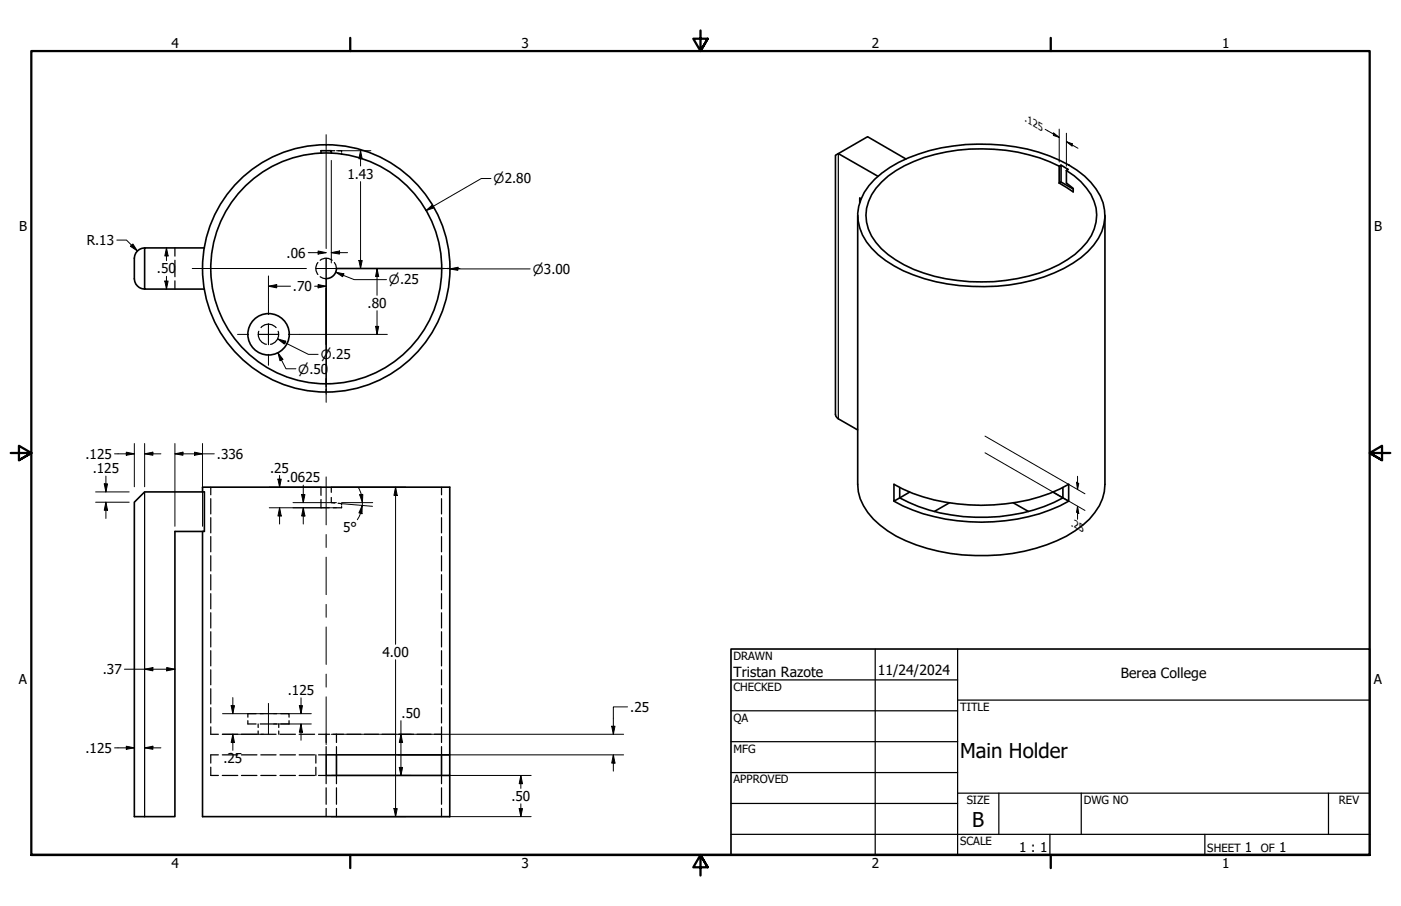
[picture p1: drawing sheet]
<svg xmlns="http://www.w3.org/2000/svg" width="432mm" height="279mm" viewBox="0 0 432 279" stroke-linecap="round" stroke-linejoin="round" font-family="sans-serif">
<!-- layer: Hidden (ANSI) -->
<g fill="none" stroke="#000" stroke-width=".38">
<path d="M102.1 46.5h1.1M104.2 46.5h1.1v.4M105.3 47.2v.4M53.9 76.5v2.5M53.9 80.3v5M53.9 86.6v2.6M98 81a2.9 2.9 0 0 0 0 3.6M98.7 80.3a2.93 2.93 0 0 1 3.7 0M98.7 85.3l1.8 .7M103.1 81l.4 .7 .2 1.1M136.1 82.8h.8M137.8 82.8h.8"/>
<path d="M79.8 102.2a3.1 3.1 0 0 0 2.3 4M80.5 101a3 3 0 0 1 4.6 0M85.7 102.2a3.1 3.1 0 0 1-2.3 4M100.5 118.4v.8M100.5 120.1v.8M65 150.2v2.4M65 153.8v4.7M65 159.6v4.7M98.9 154.1v2.5h2.6M98.9 150.2v2.6M102.1 153.4v1.6l1.1 .1M102.1 150.2v1.6"/>
<path d="M104.2 155.2l1.1 .1v.5M105.3 156.2v.4h-2.6M136.1 150.2v2.4M136.1 153.8v4.7M136.1 159.6v4.7M65 165.5v4.7M65 171.4v4.7M65 177.2v4.7M136.1 165.5v4.7M136.1 171.4v4.7M136.1 177.2v4.7M65 183.1v4.7"/>
<path d="M65 189v4.7M65 194.8v4.7M136.1 183.1v4.7M136.1 189v4.7M136.1 194.8v4.7M65 200.7v4.7M65 206.6v4.6M65 212.4v4.7M65 218.2v4.7M136.1 200.7v4.7M136.1 206.6v4.6M136.1 212.4v4.7"/>
<path d="M136.1 218.2v4.7M65 224.2v2.2h2.3M65 236.6v2.5h2.3M67.3 232.8h-2.3v2.5M68.5 226.4h4.8M68.5 232.8h4.8M68.5 239.1h4.8M74.4 226.4h4.8M74.4 232.8h4.8M74.4 239.1h4.8M76.4 222.2v1.1h2.5M78.9 220.1h-2.5v1.1"/>
<path d="M79.6 223.3v1M79.6 225.4v1M80.2 223.3h5.1M80.2 220.1h5.1M80.4 226.4h4.7M80.4 232.8h4.7M80.4 239.1h4.7M85.9 223.3v1M85.9 225.4v1M86.3 226.4h4.8M86.3 232.8h4.8M86.3 239.1h4.8"/>
<path d="M86.6 220.1h2.5v1.1M89.1 222.2v1.1h-2.5M92.2 226.4h4.8M92.2 232.8h4.8M92.2 239.1h4.8M97.3 232.8v2.5M97.3 236.6v2.5M98.2 226.4h3.4M98.2 239.1h2.3v2.6M100.5 226.4v2.6M100.5 230.3v2.5h-2.3M102.6 226.4h3.3"/>
<path d="M103.7 226.4v2.6M103.7 230.3v2.5M103.7 239.1v2.6M106.9 226.4h4.4M112.3 226.4h4.3M117.7 226.4h4.3M123.1 226.4h4.3M128.5 226.4h4.3M133.9 226.4h2.2M136.1 224.2v4.8M136.1 230.3v2.5M136.1 239.1v2.6"/>
<path d="M100.5 243v5M100.5 249.3v2.5M103.7 243v5M103.7 249.3v2.5M136.1 243v5M136.1 249.3v2.5"/>
</g>
<!-- layer: Visible (ANSI) -->
<g fill="none" stroke="#000" stroke-width=".51">
<path d="M98.9 47.2v-.7h3.2v.7M258.4 47.4l12.2 7M269.6 55.2a43.4 43.4 0 0 1 24.2-10.2 58.3 58.3 0 0 1 35.6 5.9 22 22 0 0 1 10.6 11.6 14.6 14.6 0 0 1-4.7 15.1 44 44 0 0 1-24.2 10.3 58.9 58.9 0 0 1-35.6-5.9 21.5 21.5 0 0 1-10.5-11.7 14.3 14.3 0 0 1 4.6-15.1zM279.2 49l-11.8-6.8-9.9 5.7v79.9l.1 .5 .8 .9 6 3.4M326.5 51.2l.5-.3v5.2l-.5 .4M326.5 51.2a56.9 56.9 0 0 0-44.8-1.4 25.7 25.7 0 0 0-13 10.2 13.3 13.3 0 0 0 3 16.7 40.1 40.1 0 0 0 23.4 9.8 55.9 55.9 0 0 0 31.2-4.8 22.1 22.1 0 0 0 10.9-11.1 12.5 12.5 0 0 0-2.4-12.6l-1.7-2-2-1.8-2.4-1.6M326.5 51.2v5.3M327 50.9l2.2 1.4-.5 .3M327 56.1l3.8 2.2M328.7 52.6v3.9l2.1 1.6v1.1l-4.3-2.7M44.6 76.5a3.3 3.3 0 0 0-3.2 3.1v6.4a3.3 3.3 0 0 0 3.2 3.2M63 76.5h-18.4v12.7h18.4"/>
<path d="M264.4 66.4v83a16.7 16.7 0 0 0 6.8 12.5 44.2 44.2 0 0 0 21.7 8.8 59.2 59.2 0 0 0 35.8-5.3 22.4 22.4 0 0 0 11.1-11.6l.6-2.2 .2-2.2v-83M265.4 61.3l-.4-.2v1.3M100.5 86v32.4M103.7 82.8a3.1 3.1 0 0 1-3.1 3.1M103.7 82.8h32.4M41.4 154.9l3.2-3.2h18.4v12.2h-9.1v87.9h-12.5zM62.4 151.7v-1.5h76.2v82.6M275.5 154.6a58.4 58.4 0 0 0 38 5.5 48.5 48.5 0 0 0 15.9-5.5M277.3 153.5l-1.8 1.1v-5.2a55 55 0 0 0 30.7 6.3 51.8 51.8 0 0 0 23.2-6.3v5.2l-1.8-1.1M277.3 153.5a55.7 55.7 0 0 0 50.3 0M277.3 150.4v3.1M280.4 151.8l-3.1 1.7"/>
<path d="M292.6 155.1l-4.6 2.6M312.3 155.1l4.7 2.6M324.5 151.8l3.1 1.7M327.6 150.4v3.1M62.4 163.9v87.9h76.2v-12.7M100.5 232.8h38.1v6.3h-38.1zM103.7 232.8v6.3M136.1 232.8v6.3"/>
<circle cx="100.6" cy="82.8" r="38.1"/>
<circle cx="100.6" cy="82.8" r="35.6"/>
<circle cx="82.8" cy="103.1" r="6.4"/>
</g>
<!-- layer: Visible Narrow (ANSI) -->
<path d="M258.4 47.4v81.8M44.6 151.7v100.1" fill="none" stroke="#000" stroke-width=".38"/>
<!-- layer: Border (ANSI) -->
<path d="M107.9 11.7v4M215.9 9.4v6.3l-2.2-3.8h4.4l-2.2 3.8 2.2-3.8M323.8 11.7v4M3.3 139.7h6.4l-3.9-2.2v4.4l3.9-2.2-3.9 2.2M428.5 139.7h-6.4l3.9-2.2v4.4l-3.9-2.2 3.9 2.2M9.7 263.7v-248h412.4v248h-412.4h412.4M107.9 263.7v4M218.1 267.5l-2.2-3.8 2.2 3.8h-4.4l2.2-3.8v6.3M323.8 263.7v4" fill="none" stroke="#000" stroke-width=".7"/>
<!-- layer: Title (ANSI) -->
<g fill="none" stroke="#000" stroke-width=".38">
<path d="M225.3 209.7h69.8M225.3 219.2h69.8M269.7 200.2v63.5M295.1 215.9h127M295.1 200.2v63.5M225.3 228.7h69.8M225.3 238.3h69.8M225.3 257.3h196.8M225.3 247.8h69.8M295.1 244.6h127M307.8 244.6v12.7M323.6 257.3v6.4"/>
<path d="M333.2 244.6v12.7M371.3 257.3v6.4M409.4 244.6v12.7"/>
</g>
<path d="M225.3 200.2h196.8v63.5h-196.8z" fill="none" stroke="#000" stroke-width=".51"/>
<!-- layer: Dimension (ANSI) -->
<g fill="none" stroke="#000" stroke-width=".31">
<path d="M322.1 39.9l4.4 2.5M326.5 39.8v10.2M102.1 49.5v31.6M103.7 46.5h10.6M111.1 46.5l.5 2.5h-1zM111.1 46.5v4.7M111.1 56v26.8M151.3 55.1h-3l-17 9.9M324.7 41l1.8 1.4-1.8-.6zM328.7 43.7l1.8 .6v.8zM328.7 43.7l3.5 2M328.7 41.1v10.1"/>
<path d="M36 74h3l3.4 3.4M40.2 75.9l.8-.7 1.4 2.2zM51.3 76.5l.5 2.4h-1zM51.3 76.5v3.9M95 77.9h5.5M98 77.4l2.5 .5-2.5 .5zM102.1 77.9l2.5-.5v1zM102.1 77.9h5M131.3 65l1.9-1.8 .5 .9zM50.8 86.7h1l-.5 2.5zM51.3 85.2v4M82.7 88.3l2.6-.5v1z"/>
<path d="M82.7 88.3h6.8M82.7 85.1v8.5M97 88.3h3.5M98 87.8l2.5 .5-2.5 .5zM103.5 83.9l2.5 .6-.4 .8zM103.5 83.9l5.7 2.3h9.9M110.6 80.3h1l-.5 2.5zM116.2 82.8l.5 2.5h-.9zM116.2 82.8v8.3M116.2 95.8v7.3M138.6 82.9l2.6-.5-.1 1zM138.6 82.9h24.8"/>
<path d="M85.6 104.5l2.5 .7-.5 .9zM85.6 104.5l9.5 4.8h2.9M85.7 108.8l1.5 2-.9 .5zM85.7 108.8l2.4 4.9h3.1M92.3 103.1h8.2M100.6 103.1h18.8M115.8 100.6h.9l-.5 2.5zM35.3 140h6.1M38.9 139.4l2.5 .6-2.5 .4zM41.4 136.8v13.3M44.6 140l2.5-.6v1zM44.6 140h5"/>
<path d="M44.6 136.8v13.3M53.9 140l2.5-.6v1zM53.9 140h12.1M53.9 136.8v25.5M59.9 139.4l2.5 .6-2.5 .4zM62.4 136.8v25.5M303.6 134.5l30.8 17.8M303.6 139.6l30.8 17.8M29.5 151.7h10.3M29.5 154.9h10.3M32.1 149.2h1l-.5 2.5zM32.6 154.9l.5 2.5h-1z"/>
<path d="M32.6 146.8v4.9M32.6 154.9v5M83 156.6h17.5M83 150.2h15.9M85.7 147.8h1l-.5 2.4zM86.2 156.6l.5 2.5h-1zM86.2 146.6v3.6M86.2 156.6v5M90.3 155h10.2M93 152.5h1l-.5 2.5zM93.5 156.6l.5 2.5h-1zM93.5 149.6v5.4"/>
<path d="M93.5 156.6v5M100.6 155h3.1M100.6 156.6h3.1M102.1 150.2h23M105.3 155h9.6M105.3 155.3l9.5 .8M110.4 150.3l.8 1.8 .5 2.9-.6 3.3M110.9 152.6l.9-.1-.1 2.5zM111.1 158.3l-1 2M111.6 155.9v2.5l-1-.2zM121.9 150.2l.5 2.6h-1zM121.9 150.2v48.5"/>
<path d="M331.8 148.7l.7 .4-.4 1.8zM332.1 156.1l.4 2.3-.7-.4zM332.1 146.9v4M332.1 156.1v4M38.4 206.4h15.5M44.6 206.4l2.5-.5v1zM51.4 205.9l2.5 .5-2.5 .5zM71.2 217.6h1.1l-.5 2.5zM71.8 215.1v5M92.3 217.6h.9l-.4 2.5zM92.8 215.2v4.9M121.9 203.5v48.3"/>
<path d="M193.4 218h-4.4v8.4M35.3 230.6h6.1M38.9 230.1l2.5 .5-2.5 .5zM44.6 230.6l2.5-.5v1zM44.6 230.6h5M68.6 226.4h12.6M68.6 220.1h12.6M71.8 226.4l.5 2.6h-1.1zM71.8 226.4v5M84.3 220.1h11.6M84.3 223.3h11.6M92.8 223.3l.4 2.5h-.9z"/>
<path d="M92.8 223.3v5M102.1 239.1h61.6M102.1 226.4h90.1M122.7 232.8h69.5M123.1 236.7h1l-.5 2.4zM123.6 226.4l.5 2.6h-1zM123.6 222.2v16.9M160.5 239.1l.5 2.6h-1zM160.5 239.1v4M188.5 224h1l-.5 2.4zM189 232.8l.5 2.5h-1zM189 232.8v5"/>
<path d="M102.1 251.8h61.6M121.4 249.4h1l-.5 2.4zM160 249.4h1l-.5 2.4zM160.5 247.9v3.9"/>
</g>
<g fill="#000">
<path d="M111.1 46.5l.5 2.5h-1zM324.7 41l1.8 1.4-1.8-.6zM328.7 43.7l1.8 .6v.8zM40.2 75.9l.8-.7 1.4 2.2zM51.3 76.5l.5 2.4h-1zM98 77.4l2.5 .5-2.5 .5zM102.1 77.9l2.5-.5v1zM131.3 65l1.9-1.8 .5 .9zM50.8 86.7h1l-.5 2.5zM82.7 88.3l2.6-.5v1zM98 87.8l2.5 .5-2.5 .5zM103.5 83.9l2.5 .6-.4 .8z"/>
<path d="M110.6 80.3h1l-.5 2.5zM116.2 82.8l.5 2.5h-.9zM138.6 82.9l2.6-.5-.1 1zM85.7 108.8l1.5 2-.9 .5zM85.6 104.5l2.5 .7-.5 .9zM115.8 100.6h.9l-.5 2.5zM44.6 140l2.5-.6v1zM53.9 140l2.5-.6v1zM32.1 149.2h1l-.5 2.5zM32.6 154.9l.5 2.5h-1zM38.9 139.4l2.5 .6-2.5 .4zM59.9 139.4l2.5 .6-2.5 .4z"/>
<path d="M85.7 147.8h1l-.5 2.4zM86.2 156.6l.5 2.5h-1zM93 152.5h1l-.5 2.5zM93.5 156.6l.5 2.5h-1zM110.9 152.6l.9-.1-.1 2.5zM111.6 155.9v2.5l-1-.2zM121.9 150.2l.5 2.6h-1zM331.8 148.7l.7 .4-.4 1.8zM332.1 156.1l.4 2.3-.7-.4zM44.6 206.4l2.5-.5v1zM51.4 205.9l2.5 .5-2.5 .5zM71.2 217.6h1.1l-.5 2.5z"/>
<path d="M92.3 217.6h.9l-.4 2.5zM38.9 230.1l2.5 .5-2.5 .5zM44.6 230.6l2.5-.5v1zM71.8 226.4l.5 2.6h-1.1zM92.8 223.3l.4 2.5h-.9zM123.1 236.7h1l-.5 2.4zM123.6 226.4l.5 2.6h-1zM188.5 224h1l-.5 2.4zM189 232.8l.5 2.5h-1zM121.4 249.4h1l-.5 2.4zM160 249.4h1l-.5 2.4zM160.5 239.1l.5 2.6h-1z"/>
</g>
<!-- layer: Center Mark (ANSI) -->
<g fill="none" stroke="#000" stroke-width=".31">
<path d="M100.5 41.5v35.1M100.5 79.6v6.4zM59.2 82.8h35.2M82.7 93.6v3.4M82.7 99.9v6.4M97.3 82.8h6.4M100.5 89v17.2M106.7 82.8h35.1M73.2 103.1h3.4M79.6 103.1h6.3M82.7 109.3v3.3M88.9 103.1h3.4"/>
<path d="M100.5 116.8v7.3"/>
</g>
<!-- layer: Centerline (ANSI) -->
<path d="M100.5 147.1v14.8M100.5 164.8v4M100.5 171.8v11.6M100.5 186.4v4M100.5 193.4v11.5M82.7 216.9v9.5M100.5 207.9v4M100.5 214.9v14.7" fill="none" stroke="#000" stroke-width=".31"/>
<g font-size="6.3">
<text x="295.9" y="233.7">Main Holder</text>
<text x="299.7" y="255.1">B</text>
</g>
<g font-size="4.3">
<text x="226.1" y="208.9">Tristan Razote</text>
<text x="270.5" y="208.2">11/24/2024</text>
<text x="345.4" y="209.2">Berea College</text>
</g>
<g font-size="4.2">
<text x="52.8" y="14.7">4</text>
<text x="160.8" y="14.7">3</text>
<text x="268.7" y="14.7">2</text>
<text x="376.7" y="14.7">1</text>
<text x="107.1" y="55.1">1.43</text>
<text x="5.9" y="71.4">B</text>
<text x="423.5" y="71.4">B</text>
<text x="26.7" y="75.6">R.13</text>
<text x="88.3" y="79.4">.06</text>
<text x="48.4" y="84.3">.50</text>
<text x="90.3" y="89.8">.70</text>
<text x="113.3" y="95">.80</text>
<text x="26.4" y="141.5">.125</text>
<text x="66.9" y="141.5">.336</text>
<text x="28.6" y="145.9">.125</text>
<text x="83.2" y="145.7">.25</text>
<text x="88.3" y="148.7">.0625</text>
<text x="105.7" y="164.1">5°</text>
<text x="117.9" y="202.6">4.00</text>
<text x="31.7" y="207.9">.37</text>
<text x="5.8" y="211.1">A</text>
<text x="88.7" y="214.4">.125</text>
<text x="423.4" y="211.1">A</text>
<text x="123.8" y="221.4">.50</text>
<text x="194.2" y="219.5">.25</text>
<text x="26.4" y="232.2">.125</text>
<text x="68.8" y="235.3">.25</text>
<text x="157.6" y="247">.50</text>
<text x="314.1" y="262.9">1 : 1</text>
<text x="383.7" y="262.8">1</text>
<text x="394.2" y="262.8">1</text>
<text x="52.8" y="267.7">4</text>
<text x="160.8" y="267.7">3</text>
<text x="268.7" y="267.7">2</text>
<text x="376.7" y="267.7">1</text>
</g>
<g font-size="3.9">
<text x="152.1" y="56.5">⌀2.80</text>
<text x="119.9" y="87.7">⌀.25</text>
<text x="164.2" y="84.5">⌀3.00</text>
<text x="98.9" y="110.7">⌀.25</text>
<text x="91.9" y="115.2">⌀.50</text>
</g>
<g font-size="3.5">
<text x="226.1" y="203.5">DRAWN</text>
<text x="226.1" y="213">CHECKED</text>
<text x="295.9" y="219.2">TITLE</text>
<text x="226.1" y="222.6">QA</text>
<text x="226.1" y="232.1">MFG</text>
<text x="226.1" y="241.6">APPROVED</text>
<text x="297.9" y="248">SIZE</text>
<text x="334" y="248">DWG NO</text>
<text x="412.7" y="247.9">REV</text>
<text x="295.9" y="260.7">SCALE</text>
<text x="372.1" y="262.8">SHEET</text>
<text x="388.6" y="262.8">OF</text>
</g>
<g font-size="3.4">
<text x="315.8" y="37.5" transform="rotate(30 315.8 37.5)">.125</text>
<text x="330.1" y="162.1" transform="rotate(30 330.1 162.1)">.25</text>
</g>
</svg>
